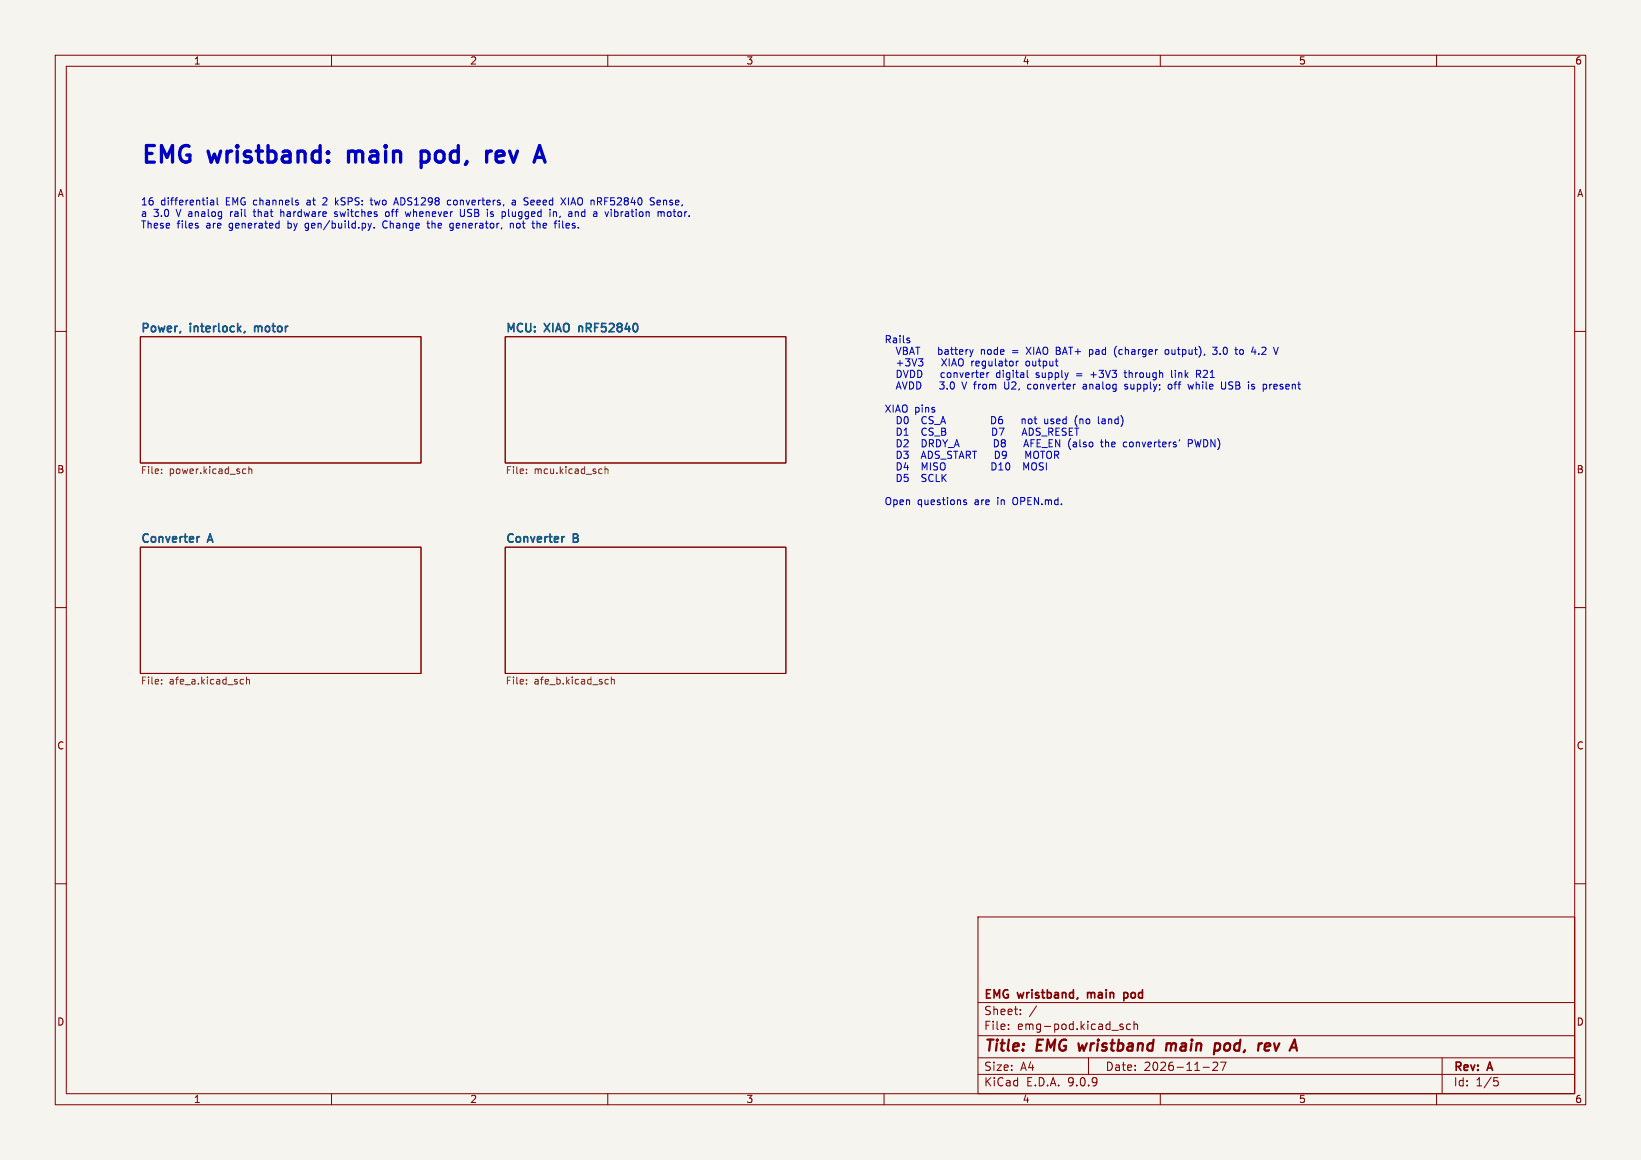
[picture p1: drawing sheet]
<svg xmlns="http://www.w3.org/2000/svg" width="297mm" height="210mm" viewBox="0 0 297 210" stroke-linecap="round" stroke-linejoin="round" font-family="sans-serif">
<path d="M0 0h297v210h-297z" fill="#f5f4ef" stroke="#f5f4ef" stroke-width=".18"/>
<g fill="none" stroke="#840000" stroke-width=".18">
<path d="M10 10h277v190h-277zM12 12h273v186h-273zM60 10v2M110 10v2M160 10v2M210 10v2M260 10v2M10 60h2M25.4 61h50.8v22.8h-50.8zM91.4 61h50.8v22.8h-50.8zM285 60h2M25.4 99.1h50.8v22.8h-50.8z"/>
<path d="M91.4 99.1h50.8v22.8h-50.8zM10 110h2M285 110h2M10 160h2M177 166h108v32h-108zM285 160h2M60 198v2M110 198v2M160 198v2M177 194.5h108M177 191.5h108M177 187.5h108"/>
<path d="M177 181.5h108M182.5 186.3v.1M182.5 185.5v.1M184.7 183.6v.1M184.7 182.8v.1M187.6 182.1l-1.3 2M197 191.5v3M202.7 185.8l.5 .2 .1 .2-.2 .2-.4-.1M202.7 185.5h.5M204.6 185.5l-.4-.1-.3 .3v.4l.1 .2h.6M205.2 185.5l.3-.1 .3 .1 .1 .9M205.2 184.9v1.5"/>
<path d="M210 198v2M217.7 193.2h1.2M219.5 192.4l.6-.1 .2 .1 .1 .3-.9 1.1h.9M220.9 192.3h1l-.7 1.5M260 198v2M261 191.5v6.5M270.4 195.1h.7M270.5 195.7h.4l.3 .3-.2 .5-.5 .1"/>
</g>
<path d="M195.2 188.9l.2 1.3 .5-.9M211.2 188.9l-.2 1.3M211.9 189a.57 .57 0 0 0-.7 .1M212 189.2l-.1 1M220.1 188.9h.4l.3 .2v.7a.66 .66 0 0 1-.8 .4M228.9 190.1l.2 .1 .6-.1M229 189.2l.3-.3h.4l.2 .3v.2l-1 .1M233.4 190.2l.9-2 .4 2" fill="none" stroke="#840000" stroke-width=".4"/>
<path d="M196.8 179.7v1M196.9 179.8h-.1M203.4 179.7v1.5M203.4 179.8l.4-.1 .3 .3M204.1 180.4l-.3 .3-.4-.1" fill="none" stroke="#840000" stroke-width=".3"/>
<path d="M46.1 59.1v1M46.2 59.1l-.1 .1M104.8 59.1v1M104.9 59.1l-.1 .1M36 97.2h.1M102 97.2h.1" fill="none" stroke="#006464" stroke-width=".3"/>
<g fill="none" stroke="#725600" stroke-width=".18">
<path d="M29.2 85.6v.1M29.2 85v.1M44.1 84.9l.4 .1M44.5 85.7h-.4M45 85l.2-.1 .3 .1 .1 .7M45 84.5v1.2M95.3 85.6v.1M95.3 85v.1M108.8 84.9l.2 .1M109 85.7h-.2M109.5 85l.2-.1 .3 .1v.7M109.5 84.5v1.2"/>
<path d="M29.2 123.1v.1M29.2 123.7v.1M43.7 123l.4 .1M44.1 123.8h-.4M44.6 123.1l.2-.1 .3 .1 .1 .7M44.6 122.6v1.2M95.3 123.1v.1M95.3 123.7v.1M109.7 123l.4 .1M110.1 123.8h-.4M110.7 123.1l.1-.1 .3 .1 .1 .7M110.7 122.6v1.2"/>
</g>
<path d="M63.1 27.4v2M63.2 27.5l-.1 .1M76.2 27.4v3M76.2 27.5l.3-.1h.6l.4 .2 .2 .3M77.7 28.8l-.3 .4-.3 .2h-.6l-.3-.2M88.7 27.4h.2M90.8 27.4h-.6l-.3 .1-.1 .3v1.1l.1 .3 .3 .2h.6M91.2 28.1l-1.4 .3" fill="none" stroke="#0000c2" stroke-width=".6"/>
<g fill="none" stroke="#0000c2" stroke-width=".18">
<path d="M38.1 36.3h.5l.1 .8M38.7 36.5l-.4 .1-.2 .2 .2 .3 .4-.1M39.3 35.8v1.1l.2 .2M45.8 38.3h.5M50.5 40v1.3M50.8 37.9v1.3M51.2 38.3l-.4 .2M53.9 36.7l.1 .2-.1 .2M53.9 36.2l.1 .1M58.5 35.9h-.1M59.1 36.4l-.7 .7h.8M60.5 39.1h.5"/>
<path d="M60.7 35.8v1.3M60.8 36.6l.4 .5M61 38.4l-.3-.1-.2 .2 .1 .2 .4 .1M61.2 36.2l-.5 .5M67 36.2h.5M67.2 35.8v1.1l.3 .2M69.7 40a.7 .7 0 0 0-.4 .6 .7 .7 0 0 0 .4 .7M70.4 38.6l-.2-.3-.3 .1-.1 .2 .1 .5 .3 .1 .2-.3M71.2 37.1l.5-1.3 .4 1.3M71.4 36.7h.6M74.3 38.3l-.2 .9-.3-.6-.2 .6M77.4 40v1.1l.3 .2"/>
<path d="M81.6 36.3l-.4-.1-.2 .3 .1 .5h.5M84.1 37.9l-.1 1.2-.4 .1-.3-.3M89.1 38.8l.2 .1-.2 .3M92 37.9v1.1l.2 .2M92.7 36.3h.5l.1 .8M93.3 36.5l-.4 .1-.2 .2 .2 .3 .4-.1M95.6 35.9l-.5-.1-.2 .1M96.1 36.3v.7M96.7 36.5l-.6 .2M97.2 40v1.3M100.2 38.5l.1-.2 .4 .1v.8M100.2 38.3v.9"/>
<path d="M101.2 40v.1M102.9 35.8v1.3M104.1 38.5l.2-.2 .3 .1 .1 .8M104.1 38.3v.9M111.2 37.9v1.3M111.4 38.3l.4 .2M111.8 39.1l-.4 .1M117.9 36.4l.4 .1 .1 .4-.2 .2h-.3M117.9 35.8l.5 .1M118.9 36.7l.6-.2v-.2l-.4-.1-.2 .2 .1 .6h.5M120.2 38.4v.8M120.9 38.4l-.1 .5 .2 .3 .3-.1 .2-.2-.2-.5"/>
<path d="M35.7 40.9l.2 .1-.2 .3M50.4 40.4l.1 .1M50.5 41.2l-.1 .1M55.3 41.7h.1M55.3 40.5l-.1 .2 .1 .5M66.6 40.4l.3 .9M66.9 41.3l-.3 .4M67.2 40.4l-.3 .9M67.7 41.2v.1M77.3 40.4h.4M81.5 41.2l.1 .1 .4-.1M82 40.5l-.4-.1-.1 .1"/>
<path d="M82 40.4v1.1l-.2 .2h-.3M92.4 40.4v.9M92.9 40.6v.7M101.2 40.4v.9M164.5 61.6l.2 .2-.2 .3M164.5 61.2l.1 .1M169.9 62.9v1.3M169.9 64.1l.1 .1M170 63.3l-.1 .1M170.1 69.1h.8M170.1 70.3l.2 .1M170.4 64.9l.9 1.3"/>
<path d="M170.4 67.5l-.1 .2 .1 .6M171.3 64.9l-.9 1.3M174.1 69.1l.4 1.3M177.6 63.3v.9M178 63.3l-.4 .1M179.5 75.4a.66 .66 0 0 1 .7 .7 .66 .66 0 0 1-.7 .6zM179.7 77.5a.66 .66 0 0 1 .7 .7 .66 .66 0 0 1-.7 .6zM180 79.6a.66 .66 0 0 1 .7 .7 .66 .66 0 0 1-.7 .6zM180.4 67.6v.6l.4 .1M180.8 77.5h.9M181 75.5a.88 .88 0 0 0 0 1.2M181 75.9l-.3 .3"/>
<path d="M181.8 69.1l.1 1.2 .2 .1 .4-.1M183.3 63.5h.9M183.3 63.8h.9M185 75.8v.9M185 76l.2-.2 .3 .1v.8M185 78.8l.4-1.3 .5 1.3M185.1 78.4h.6M185.7 62.9l.9 1.3M186.2 76l.1-.2 .4 .2 .1 .5-.1 .2h-.4l-.1-.1zM186.2 69.6h.4M186.2 65.4h-.3l-.2 .2 .1 .6h.4M186.3 77.5a.66 .66 0 0 1 .7 .7 .66 .66 0 0 1-.7 .6z"/>
<path d="M186.6 70.4h-.4M186.6 62.9l-.9 1.3M187.2 79.6h-.6v1.3M187.5 68.3h.5M187.6 67.5v.3l.4 .2M190.6 76.3l.1 .2-.1 .2M190.6 75.8l.1 .1M191.4 75.8l-.2 .2v.5l.2 .2M191.9 76.2l-.7 .1M194.8 67.7h1M194.8 68h1M196.1 69.6h.5v.8"/>
<path d="M196.6 69.9h-.4l-.2 .2 .2 .3h.4M197.1 75.9l-.3-.1-.2 .3 .1 .6h.4M197.4 67.8h1M197.7 63.4l.1 .1-.1 .6M197.9 67.4v.9M200.7 75.9h.4l.1 .8M203 63.3l-.4 .1-.1 .1 .1 .5 .4 .2M203.4 67.5h.5M203.6 69.8l.5 .4-.2 .2h-.3M203.6 68.2l.3 .1M204.1 69.6h-.4l-.1 .2M204.4 67v1.3"/>
<path d="M204.7 69.6v.6l.2 .2M204.7 67.5l-.3 .1M210.9 63.4l.2-.1 .4 .1v.5l-.1 .2-.3 .1-.2-.2zM211.7 69.6l.3 .1 .1 .5-.2 .2h-.4M212 67v1.2l.2 .1M212.1 63.3v.7l.4 .2M212.5 69.6h.5M212.7 67v.2M212.7 67.5v.8M213 69.1l-.3 .2v1.1M215.1 79.6h.5l.2 .2-.1 .4-.6 .1M216.2 79.6l.4 1.3 .2-.9 .3 .9 .3-1.3"/>
<path d="M216.5 69.1v1.3M216.7 69.6l-.2 .1M216.9 67.7l.4 .6M217.1 67l.2 .3-.1 .3-.1 .1M218.3 67l-.5 .2M218.5 67.6l-.8 .7h.8M219.5 62.9h.8l-.5 .5 .4 .1v.5l-.2 .2-.5-.2M220.8 64v.2M222.4 70.4h.6M223.1 69.2l-.5-.1-.2 .3 .1 .3 .5 .2M224.8 63.3l.2 .2v.4l-.2 .3M228.6 62.9l-.2 .1"/>
<path d="M229.1 63.4l-.8 .8h.8M231 69.6h-.3l-.2 .2 .1 .6h.4M231.2 69.9l-.7 .1M174.9 90.6l-.3-.1-.2 .2 .1 .2 .4 .1v.3h-.5M179.5 83.8a.66 .66 0 0 1 .8 .6 .66 .66 0 0 1-.8 .7zM180.7 81.8l-.5-.1v1.3l.5-.1M180.8 85.1h.7M181 84l-.2 .2M185.3 83.8l.4 .9 .5-.9v1.3M185.3 80.9l.4-1.3 .5 1.3M185.4 80.5h.6M185.7 83v-1.3l.4 .9 .4-.9v1.3"/>
<path d="M186.6 80.2h.4M186.8 84a.87 .87 0 0 0 .2 1.1h.3M200.2 80.1h.4v.8M201.4 80l-.2 .2v.5l.2 .2M201.8 80.3l-.6 .2M204.9 80l.2 .3v.4l-.2 .2"/>
</g>
<g font-size="4.2" fill="#0000c2">
<text x="25.4" y="29.8">EMG</text>
<text x="38" y="29.8">wristband:</text>
<text x="64.4" y="29.8">main</text>
<text x="78.7" y="29.8">pod,</text>
<text x="91.8" y="29.8">rev</text>
</g>
<g font-size="2.8" fill="#840000">
<text x="178" y="190.9">Title:</text>
<text x="187.7" y="190.9">EMG</text>
<text x="196.1" y="190.9">wristband</text>
<text x="212.7" y="190.9">main</text>
<text x="222.2" y="190.9">pod,</text>
<text x="231" y="190.9">rev</text>
</g>
<g font-size="2.1" fill="#006464">
<text x="25.4" y="60.3">Power,</text>
<text x="34.5" y="60.3">interlock,</text>
<text x="46.7" y="60.3">motor</text>
<text x="91.4" y="60.3">MCU:</text>
<text x="98.7" y="60.3">XIAO</text>
<text x="105.4" y="60.3">nRF52840</text>
<text x="25.4" y="98.4">Converter</text>
<text x="37.8" y="98.4">A</text>
<text x="91.4" y="98.4">Converter</text>
<text x="103.8" y="98.4">B</text>
</g>
<g font-size="2.1" fill="#840000">
<text x="178" y="184">Sheet:</text>
<text x="178" y="181.2">EMG</text>
<text x="184.3" y="181.2">wristband,</text>
<text x="197.5" y="181.2">main</text>
<text x="204.7" y="181.2">pod</text>
<text x="178" y="186.7">File:</text>
<text x="184.1" y="186.7">emg-pod.kicad_sch</text>
<text x="178" y="196.9">KiCad</text>
<text x="178" y="194.1">Size:</text>
<text x="184.7" y="194.1">A4</text>
<text x="185.7" y="196.9">E.D.A.</text>
<text x="193.3" y="196.9">9.0.9</text>
<text x="200" y="194.1">Date:</text>
<text x="207" y="194.1">2026-11-27</text>
<text x="263" y="194.3">Rev:</text>
<text x="263" y="196.9">Id:</text>
<text x="267.1" y="196.9">1/5</text>
<text x="269.4" y="194.3">A</text>
</g>
<g font-size="1.8" fill="#840000">
<text x="35" y="11.9">1</text>
<text x="85" y="11.9">2</text>
<text x="135" y="11.9">3</text>
<text x="185" y="11.9">4</text>
<text x="235" y="11.9">5</text>
<text x="285" y="11.9">6</text>
<text x="10.3" y="35.9">A</text>
<text x="285.3" y="35.9">A</text>
<text x="10.3" y="85.9">B</text>
<text x="285.3" y="85.9">B</text>
<text x="10.3" y="135.9">C</text>
<text x="285.3" y="135.9">C</text>
<text x="10.3" y="185.9">D</text>
<text x="285.3" y="185.9">D</text>
<text x="35" y="199.9">1</text>
<text x="85" y="199.9">2</text>
<text x="135" y="199.9">3</text>
<text x="185" y="199.9">4</text>
<text x="235" y="199.9">5</text>
<text x="285" y="199.9">6</text>
</g>
<g font-size="1.8" fill="#0000c2">
<text x="25.4" y="37.5">16</text>
<text x="25.4" y="39.6">a</text>
<text x="25.4" y="41.7">These</text>
<text x="27.8" y="39.6">3.0</text>
<text x="29.1" y="37.5">differential</text>
<text x="32" y="41.7">files</text>
<text x="32" y="39.6">V analog</text>
<text x="37.4" y="41.7">are</text>
<text x="41" y="37.5">EMG channels</text>
<text x="41.7" y="41.7">generated</text>
<text x="42.1" y="39.6">rail</text>
<text x="46.6" y="39.6">that</text>
<text x="51.6" y="39.6">hardware</text>
<text x="52.5" y="41.7">by</text>
<text x="55.9" y="41.7">gen/build.py.</text>
<text x="56" y="37.5">at</text>
<text x="59.1" y="37.5">2</text>
<text x="61.5" y="37.5">kSPS:</text>
<text x="61.6" y="39.6">switches</text>
<text x="68.1" y="37.5">two</text>
<text x="70.1" y="41.7">Change</text>
<text x="71" y="39.6">off</text>
<text x="72.6" y="37.5">ADS1298</text>
<text x="74.8" y="39.6">whenever</text>
<text x="78.4" y="41.7">the</text>
<text x="82.4" y="37.5">converters,</text>
<text x="82.6" y="41.7">generator,</text>
<text x="84.9" y="39.6">USB</text>
<text x="90" y="39.6">is</text>
<text x="92.8" y="39.6">plugged</text>
<text x="93.7" y="41.7">not</text>
<text x="94.3" y="37.5">a</text>
<text x="96.7" y="37.5">Seeed</text>
<text x="98" y="41.7">the</text>
<text x="101.7" y="39.6">in,</text>
<text x="102.2" y="41.7">files.</text>
<text x="103.6" y="37.5">XIAO nRF52840</text>
<text x="105.3" y="39.6">and</text>
<text x="110" y="39.6">a</text>
<text x="112.4" y="39.6">vibration</text>
<text x="120.1" y="37.5">Sense,</text>
<text x="122" y="39.6">motor.</text>
<text x="160" y="62.5">Rails</text>
<text x="162.4" y="64.6">VBAT</text>
<text x="170.5" y="64.6">battery</text>
<text x="178.4" y="64.6">node</text>
<text x="187" y="64.6">XIAO BAT+</text>
<text x="198.7" y="64.6">pad</text>
<text x="203.5" y="64.6">(charger</text>
<text x="212.9" y="64.6">output),</text>
<text x="221.7" y="64.6">3.0</text>
<text x="226" y="64.6">to</text>
<text x="229.1" y="64.6">4.2</text>
<text x="162.4" y="66.7">+3V3</text>
<text x="162.4" y="68.7">DVDD</text>
<text x="162.4" y="70.8">AVDD</text>
<text x="170.8" y="70.8">3.0</text>
<text x="171" y="68.7">converter</text>
<text x="171.1" y="66.7">XIAO regulator</text>
<text x="175" y="70.8">V from</text>
<text x="181.2" y="68.7">digital</text>
<text x="183" y="70.8">U2,</text>
<text x="186.7" y="66.7">output</text>
<text x="187.4" y="70.8">converter</text>
<text x="188.6" y="68.7">supply</text>
<text x="197.6" y="70.8">analog</text>
<text x="198.8" y="68.7">+3V3</text>
<text x="205.2" y="68.7">through</text>
<text x="205.4" y="70.8">supply;</text>
<text x="213.4" y="70.8">off</text>
<text x="213.8" y="68.7">link</text>
<text x="217.3" y="70.8">while</text>
<text x="218.5" y="68.7">R21</text>
<text x="223.4" y="70.8">USB</text>
<text x="228.5" y="70.8">is</text>
<text x="231.4" y="70.8">present</text>
<text x="160" y="75">XIAO pins</text>
<text x="162.4" y="77.1">D0</text>
<text x="167.3" y="77.1">CS_A</text>
<text x="181.4" y="77.1">D6</text>
<text x="187.5" y="77.1">not</text>
<text x="191.8" y="77.1">used</text>
<text x="197.5" y="77.1">(no</text>
<text x="201.9" y="77.1">land)</text>
<text x="162.4" y="79.2">D1</text>
<text x="162.4" y="81.3">D2</text>
<text x="162.4" y="83.4">D3</text>
<text x="167.3" y="79.2">CS_B</text>
<text x="167.3" y="81.3">DRDY_A</text>
<text x="167.3" y="83.4">ADS_START</text>
<text x="181.1" y="83.4">D9</text>
<text x="181.5" y="81.3">D8</text>
<text x="181.6" y="79.2">D7</text>
<text x="187.2" y="83.4">MOTOR</text>
<text x="187.6" y="81.3">AFE_EN (also</text>
<text x="187.7" y="79.2">ADS_RESET</text>
<text x="201.9" y="81.3">the</text>
<text x="206.1" y="81.3">converters'</text>
<text x="218" y="81.3">PWDN)</text>
<text x="162.4" y="85.5">D4</text>
<text x="162.4" y="87.6">D5</text>
<text x="167.3" y="85.5">MISO</text>
<text x="167.3" y="87.6">SCLK</text>
<text x="181.5" y="85.5">D10</text>
<text x="187.6" y="85.5">MOSI</text>
<text x="160" y="91.8">Open</text>
<text x="166" y="91.8">questions</text>
<text x="176.5" y="91.8">are</text>
<text x="180.8" y="91.8">in</text>
<text x="183.8" y="91.8">OPEN.md.</text>
</g>
<g font-size="1.8" fill="#725600">
<text x="25.4" y="86.1">File:</text>
<text x="30.6" y="86.1">power.kicad_sch</text>
<text x="91.4" y="86.1">File:</text>
<text x="96.7" y="86.1">mcu.kicad_sch</text>
<text x="25.4" y="124.2">File:</text>
<text x="30.6" y="124.2">afe_a.kicad_sch</text>
<text x="91.4" y="124.2">File:</text>
<text x="96.7" y="124.2">afe_b.kicad_sch</text>
</g>
</svg>
